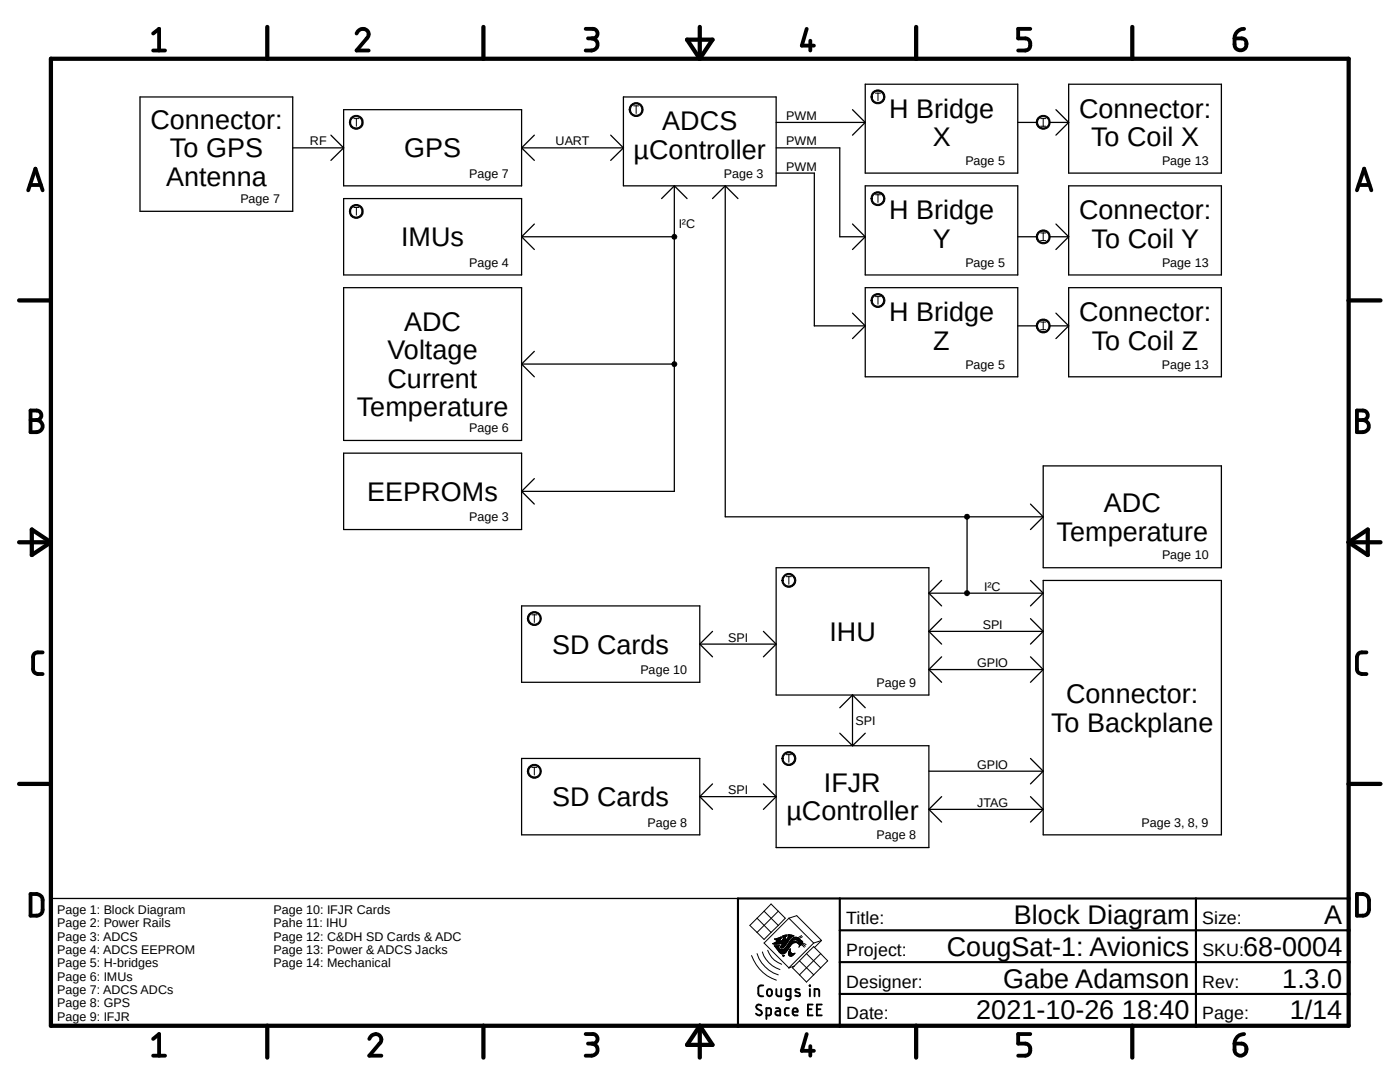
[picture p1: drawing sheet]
<svg xmlns="http://www.w3.org/2000/svg" width="279mm" height="216mm" viewBox="0 0 279 216" stroke-linecap="round" stroke-linejoin="round" font-family="sans-serif">
<path d="M3.4 3.1l272.6 209.7M276 3.1l-272.6 209.7" fill="none" stroke="#fff" stroke-width=".2"/>
<g fill="none" stroke="#000" stroke-width=".25">
<path d="M27.9 19.3h30.5v22.9h-30.5zM124.4 19.3h30.5v17.8h-30.5zM172.7 16.8h30.4v17.7h-30.4zM213.3 16.8h30.5v17.7h-30.5zM58.4 29.5h10.2M66 27l2.6 2.5M68.6 29.5l-2.6 2.5M68.6 21.9h35.5v15.2h-35.5zM68.6 39.6h35.5v15.3h-35.5zM104.1 29.5h20.3M104.1 29.5l2.5 2.5M106.6 27l-2.5 2.5"/>
<path d="M121.9 27l2.5 2.5M124.4 29.5l-2.5 2.5M134.6 37.1v60.9h-30.5M134.6 37.1l-2.6 2.5M134.6 37.1l2.5 2.5M144.7 37.1v66h63.5M144.7 37.1l-2.5 2.5M144.7 37.1l2.6 2.5M154.9 29.5h12.7v17.7h5.1M154.9 24.4h17.8M154.9 34.5h7.6v30.5h10.2M170.1 21.9l2.6 2.5"/>
<path d="M172.7 24.4l-2.6 2.6M172.7 37.1h30.4v17.8h-30.4zM203.1 24.4h3.8M209.5 24.4h3.8M210.7 21.9l2.6 2.5M213.3 24.4l-2.6 2.6M213.3 37.1h30.5v17.8h-30.5zM68.6 57.4h35.5v30.5h-35.5zM104.1 47.2h30.5M104.1 47.2l2.5 2.6M106.6 44.7l-2.5 2.5M170.1 44.7l2.6 2.5"/>
<path d="M172.7 47.2l-2.6 2.6M172.7 57.4h30.4v17.8h-30.4zM203.1 47.2h3.8M209.5 47.2h3.8M210.7 44.7l2.6 2.5M213.3 47.2l-2.6 2.6M213.3 57.4h30.5v17.8h-30.5zM104.1 72.6h30.5M104.1 72.6l2.5 2.6M106.6 70.1l-2.5 2.5M170.1 62.5l2.6 2.5M172.7 65l-2.6 2.6"/>
<path d="M203.1 65h3.8M209.5 65h3.8M210.7 62.5l2.6 2.5M213.3 65l-2.6 2.6M68.6 90.4h35.5v15.3h-35.5zM104.1 98l2.5 2.6M106.6 95.5l-2.5 2.5M208.2 93h35.6v20.3h-35.6zM154.9 113.3h30.5v25.4h-30.5zM185.4 118.4l2.5 2.5M185.4 118.4h22.8M187.9 115.8l-2.5 2.6"/>
<path d="M193 103.1v15.3M205.7 115.8l2.5 2.6M205.7 100.6l2.5 2.5M208.2 118.4l-2.5 2.5M208.2 103.1l-2.5 2.6M208.2 115.8h35.6v50.8h-35.6zM104.1 120.9h35.6v15.2h-35.6zM139.7 128.5l2.5 2.6M139.7 128.5h15.2M142.2 126l-2.5 2.5M152.4 126l2.5 2.5M154.9 128.5l-2.5 2.6"/>
<path d="M170.1 138.7v10.1M170.1 138.7l-2.5 2.5M170.1 138.7l2.6 2.5M185.4 126h22.8M185.4 126l2.5 2.5M185.4 133.6l2.5 2.5M185.4 133.6h22.8M187.9 123.4l-2.5 2.6M187.9 131.1l-2.5 2.5M205.7 123.4l2.5 2.6M205.7 131.1l2.5 2.5M208.2 126l-2.5 2.5"/>
<path d="M208.2 133.6l-2.5 2.5M104.1 151.3h35.6v15.3h-35.6zM139.7 159h15.2M139.7 159l2.5 2.5M142.2 156.4l-2.5 2.6M152.4 156.4l2.5 2.6M154.9 159l-2.5 2.5M154.9 148.8h30.5v20.3h-30.5zM167.6 146.3l2.5 2.5M172.7 146.3l-2.6 2.5M185.4 153.9h22.8M187.9 159l-2.5 2.5"/>
<path d="M205.7 159l2.5 2.5M205.7 151.3l2.5 2.6M208.2 153.9l-2.5 2.5M10.2 179.3h137.1M185.4 161.5h22.8M185.4 161.5l2.5 2.5M208.2 161.5l-2.5 2.5"/>
</g>
<g fill="#000">
<path d="M174.1 18.4a1.41 1.41 0 0 1 2.3 .1 1.41 1.41 0 0 1-.7 2.1 1.41 1.41 0 0 1-1.9-1.3h.3a1.14 1.14 0 0 1 1.5-1 1.14 1.14 0 0 1 .6 1.7 1.14 1.14 0 0 1-1.9 .1l-.2-.8h-.3z" fill-rule="evenodd"/>
<path d="M70 23.5a1.41 1.41 0 0 1 2.3 0 1.41 1.41 0 0 1-.7 2.2 1.41 1.41 0 0 1-1.9-1.3h.3a1.14 1.14 0 0 1 1.5-1.1 1.14 1.14 0 0 1 .6 1.8 1.14 1.14 0 0 1-1.9 0l-.2-.7h-.3z" fill-rule="evenodd"/>
<path d="M125.9 21a1.4 1.4 0 0 1 2.2 .1 1.4 1.4 0 0 1-.7 2.1 1.4 1.4 0 0 1-1.8-1.3h.2a1.13 1.13 0 0 1 1.5-1.1 1.13 1.13 0 0 1 .5 1.8 1.13 1.13 0 0 1-1.9-.3l-.1-.4h-.2z" fill-rule="evenodd"/>
<path d="M174.1 38.7a1.41 1.41 0 0 1 2.3 .1 1.41 1.41 0 0 1-.7 2.1 1.41 1.41 0 0 1-1.9-1.3h.3a1.15 1.15 0 0 1 1.7-.9 1.15 1.15 0 0 1 .2 1.9 1.15 1.15 0 0 1-1.9-.6v-.4h-.3z" fill-rule="evenodd"/>
<path d="M207.1 23.5a1.4 1.4 0 0 1 2.3 .1 1.4 1.4 0 0 1-.8 2.1 1.4 1.4 0 0 1-1.8-1.3h.3a1.15 1.15 0 0 1 1.5-1.1 1.15 1.15 0 0 1 .4 1.9 1.15 1.15 0 0 1-1.9-.4v-.4h-.3z" fill-rule="evenodd"/>
<path d="M70 41.3a1.41 1.41 0 0 1 2.3 0 1.41 1.41 0 0 1-.7 2.2 1.41 1.41 0 0 1-1.9-1.3h.3a1.15 1.15 0 0 1 1.7-1 1.15 1.15 0 0 1 .2 2 1.15 1.15 0 0 1-1.9-.6v-.4h-.3z" fill-rule="evenodd"/>
<path d="M134.2 46.9l.4-.2 .3 .2 .2 .3-.2 .4-.3 .2-.4-.2-.1-.4z" fill-rule="evenodd"/>
<path d="M174.1 59.1a1.41 1.41 0 0 1 2.3 0 1.41 1.41 0 0 1-.7 2.2 1.41 1.41 0 0 1-1.9-1.4h.3a1.15 1.15 0 0 1 1.6-.9 1.15 1.15 0 0 1 .2 1.9 1.15 1.15 0 0 1-1.8-.6v-.4h-.3z" fill-rule="evenodd"/>
<path d="M207.1 46.4a1.4 1.4 0 0 1 2.3 .1 1.4 1.4 0 0 1-.8 2.1 1.4 1.4 0 0 1-1.8-1.4h.3a1.15 1.15 0 0 1 1.5-1 1.15 1.15 0 0 1 .4 1.8 1.15 1.15 0 0 1-1.9-.3v-.5h-.3z" fill-rule="evenodd"/>
<path d="M134.2 72.3l.4-.2 .3 .2 .2 .3-.2 .4-.3 .2-.4-.2-.1-.4z" fill-rule="evenodd"/>
<path d="M207.1 64.1a1.39 1.39 0 0 1 2.3 .2 1.39 1.39 0 0 1-.8 2.1 1.39 1.39 0 0 1-1.8-1.4h.3a1.15 1.15 0 0 1 1.5-1.1 1.15 1.15 0 0 1 .4 1.9 1.15 1.15 0 0 1-1.9-.4v-.4h-.3z" fill-rule="evenodd"/>
<path d="M156.4 114.9a1.39 1.39 0 0 1 2.2 .2 1.39 1.39 0 0 1-.8 2.1 1.39 1.39 0 0 1-1.8-1.4h.3a1.15 1.15 0 0 1 1.7-.9 1.15 1.15 0 0 1 .2 1.9 1.15 1.15 0 0 1-1.9-.6v-.4h-.3l.1-.5z" fill-rule="evenodd"/>
<path d="M192.6 102.7l.4-.1 .3 .1 .2 .4-.2 .4-.3 .1-.4-.1-.1-.4z" fill-rule="evenodd"/>
<path d="M192.6 118l.4-.1 .3 .1 .2 .4-.2 .3-.3 .2-.4-.2-.1-.3z" fill-rule="evenodd"/>
<path d="M105.6 122.5a1.4 1.4 0 0 1 2.2 .2 1.4 1.4 0 0 1-.8 2.1 1.4 1.4 0 0 1-1.8-1.4h.3a1.15 1.15 0 0 1 1.6-1.1 1.15 1.15 0 0 1 .4 1.9 1.15 1.15 0 0 1-1.9-.4l-.1-.4h-.3z" fill-rule="evenodd"/>
<path d="M105.6 153a1.4 1.4 0 0 1 2.2 .2 1.4 1.4 0 0 1-.8 2.1 1.4 1.4 0 0 1-1.8-1.4h.3a1.15 1.15 0 0 1 1.6-1.1 1.15 1.15 0 0 1 .4 1.9 1.15 1.15 0 0 1-1.9-.4l-.1-.4h-.3z" fill-rule="evenodd"/>
<path d="M156.4 150.5a1.4 1.4 0 0 1 2.2 .1 1.4 1.4 0 0 1-.8 2.1 1.4 1.4 0 0 1-1.8-1.4h.3a1.15 1.15 0 0 1 1.7-.9 1.15 1.15 0 0 1 .2 1.9 1.15 1.15 0 0 1-1.9-.5v-.5h-.3z" fill-rule="evenodd"/>
</g>
<g fill="none" stroke="#000" stroke-width=".2">
<path d="M174.1 18.4a1.41 1.41 0 0 1 2.3 .1 1.41 1.41 0 0 1-.7 2.1 1.41 1.41 0 0 1-1.9-1.3h.3a1.14 1.14 0 0 1 1.5-1 1.14 1.14 0 0 1 .6 1.7 1.14 1.14 0 0 1-1.9 .1l-.2-.8h-.3zM174.7 18.6h1M175.2 18.6v1.5M70 23.5a1.41 1.41 0 0 1 2.3 0 1.41 1.41 0 0 1-.7 2.2 1.41 1.41 0 0 1-1.9-1.3h.3a1.14 1.14 0 0 1 1.5-1.1 1.14 1.14 0 0 1 .6 1.8 1.14 1.14 0 0 1-1.9 0l-.2-.7h-.3zM70.6 23.7h1M71.1 23.7v1.5M125.9 21a1.4 1.4 0 0 1 2.2 .1 1.4 1.4 0 0 1-.7 2.1 1.4 1.4 0 0 1-1.8-1.3h.2a1.13 1.13 0 0 1 1.5-1.1 1.13 1.13 0 0 1 .5 1.8 1.13 1.13 0 0 1-1.9-.3l-.1-.4h-.2zM126.4 21.1h1.1M127 21.1v1.5M174.1 38.7a1.41 1.41 0 0 1 2.3 .1 1.41 1.41 0 0 1-.7 2.1 1.41 1.41 0 0 1-1.9-1.3h.3a1.15 1.15 0 0 1 1.7-.9 1.15 1.15 0 0 1 .2 1.9 1.15 1.15 0 0 1-1.9-.6v-.4h-.3zM174.7 38.9h1M175.2 38.9v1.5"/>
<path d="M207.1 23.5a1.4 1.4 0 0 1 2.3 .1 1.4 1.4 0 0 1-.8 2.1 1.4 1.4 0 0 1-1.8-1.3h.3a1.15 1.15 0 0 1 1.5-1.1 1.15 1.15 0 0 1 .4 1.9 1.15 1.15 0 0 1-1.9-.4v-.4h-.3zM207.7 23.7h1M207.7 25.2h1M208.2 23.7v1.5M70 41.3a1.41 1.41 0 0 1 2.3 0 1.41 1.41 0 0 1-.7 2.2 1.41 1.41 0 0 1-1.9-1.3h.3a1.15 1.15 0 0 1 1.7-1 1.15 1.15 0 0 1 .2 2 1.15 1.15 0 0 1-1.9-.6v-.4h-.3zM70.6 41.4h1M71.1 41.4v1.5M134.2 46.9l.4-.2 .3 .2 .2 .3-.2 .4-.3 .2-.4-.2-.1-.4zM174.1 59.1a1.41 1.41 0 0 1 2.3 0 1.41 1.41 0 0 1-.7 2.2 1.41 1.41 0 0 1-1.9-1.4h.3a1.15 1.15 0 0 1 1.6-.9 1.15 1.15 0 0 1 .2 1.9 1.15 1.15 0 0 1-1.8-.6v-.4h-.3zM174.7 59.2h1M175.2 59.2v1.5M207.1 46.4a1.4 1.4 0 0 1 2.3 .1 1.4 1.4 0 0 1-.8 2.1 1.4 1.4 0 0 1-1.8-1.4h.3a1.15 1.15 0 0 1 1.5-1 1.15 1.15 0 0 1 .4 1.8 1.15 1.15 0 0 1-1.9-.3v-.5h-.3z"/>
<path d="M207.7 46.5h1M207.7 48h1M208.2 46.5v1.5M134.2 72.3l.4-.2 .3 .2 .2 .3-.2 .4-.3 .2-.4-.2-.1-.4zM207.1 64.1a1.39 1.39 0 0 1 2.3 .2 1.39 1.39 0 0 1-.8 2.1 1.39 1.39 0 0 1-1.8-1.4h.3a1.15 1.15 0 0 1 1.5-1.1 1.15 1.15 0 0 1 .4 1.9 1.15 1.15 0 0 1-1.9-.4v-.4h-.3zM207.7 64.3h1M207.7 65.8h1M208.2 64.3v1.5M156.4 114.9a1.39 1.39 0 0 1 2.2 .2 1.39 1.39 0 0 1-.8 2.1 1.39 1.39 0 0 1-1.8-1.4h.3a1.15 1.15 0 0 1 1.7-.9 1.15 1.15 0 0 1 .2 1.9 1.15 1.15 0 0 1-1.9-.6v-.4h-.3l.1-.5zM156.9 115.1h1M157.4 115.1v1.5M192.6 102.7l.4-.1 .3 .1 .2 .4-.2 .4-.3 .1-.4-.1-.1-.4z"/>
<path d="M192.6 118l.4-.1 .3 .1 .2 .4-.2 .3-.3 .2-.4-.2-.1-.3zM105.6 122.5a1.4 1.4 0 0 1 2.2 .2 1.4 1.4 0 0 1-.8 2.1 1.4 1.4 0 0 1-1.8-1.4h.3a1.15 1.15 0 0 1 1.6-1.1 1.15 1.15 0 0 1 .4 1.9 1.15 1.15 0 0 1-1.9-.4l-.1-.4h-.3zM106.1 122.7h1M106.6 122.7v1.5M105.6 153a1.4 1.4 0 0 1 2.2 .2 1.4 1.4 0 0 1-.8 2.1 1.4 1.4 0 0 1-1.8-1.4h.3a1.15 1.15 0 0 1 1.6-1.1 1.15 1.15 0 0 1 .4 1.9 1.15 1.15 0 0 1-1.9-.4l-.1-.4h-.3zM106.1 153.1h1M106.6 153.1v1.5M156.4 150.5a1.4 1.4 0 0 1 2.2 .1 1.4 1.4 0 0 1-.8 2.1 1.4 1.4 0 0 1-1.8-1.4h.3a1.15 1.15 0 0 1 1.7-.9 1.15 1.15 0 0 1 .2 1.9 1.15 1.15 0 0 1-1.9-.5v-.5h-.3zM156.9 150.6h1M157.4 150.6v1.5M150 190.7a7.9 7.9 0 0 0 4.9 4.9M151.1 190.3a6.6 6.6 0 0 0 4.2 4.2"/>
<path d="M151.1 186.1l1.4 1.4 1.4-1.4M151.1 183.2l2.8 2.9M152.1 189.9a5.5 5.5 0 0 0 3.6 3.6M152.5 181.8l1.4-1.4 2.8 2.8-1.4 1.5M152.5 181.8l-2.9 2.9 1.5 1.4M152.5 181.8l2.8 2.9M153.2 189.6a4.4 4.4 0 0 0 2.8 2.8M154.3 188.3h1.6M154.3 188.3h1.3M154.5 188.2l-.3 .1 .7 .1 1.3-.3-.3 .6M154.5 188.2h2.6M154.6 187.4h1.1"/>
<path d="M154.6 188.8h.7M154.7 188.1h2.4M154.7 188.9h.5M154.7 187.5h1M154.7 188.9l.7 1M154.8 189h.5M154.8 188h2.4M154.9 189.1h.4M154.9 187.3h.9M154.9 187.6h.8M154.9 189.2h.5M154.9 187.9l-.4 .3"/>
<path d="M154.9 187.9h2.3M155 187.8h.6M155 189.3h.5M155.1 189.4h.5M155.1 187.7h.6M155.2 189.6h2M155.2 187.2h.7M155.2 188.9l.1 .2M155.3 189.7h1.8M155.3 184.7l-1.4 1.4M155.3 181.8l-4.2 4.3M155.3 189.1l.5 .4"/>
<path d="M155.4 189.8h1.6M155.4 189.9h1.5M155.4 188.8l-.9-.1 .2 .2M155.4 189.9l.2 .2M155.5 188.7h.1M155.5 187.1h.4M155.5 190h1.3M155.5 188.7h-.3M155.5 188.7l-.3 .2M155.6 190.1a.7 .7 0 0 0 .9 .1M155.6 190.1h1.2M155.7 190.2h1"/>
<path d="M155.7 189h.7M155.7 188.9h.8M155.7 187h.2M155.8 188.8h.7M155.8 190.2h.7M155.8 189.1h.5M155.8 187.8h1.5M155.9 188.8h.7M155.9 186.9h.1M155.9 186.9l-.3 1 .6-.3M155.9 186.9l-1.3 .5 .6 .3-.3 .2M155.9 188.7h.8"/>
<path d="M156 188.6h.8M156 187.7h1.4M156 188.5h.8M156.1 188.4h.8M156.1 187.7h1.3M156.1 188.3h.8M156.2 188.3h.8M156.2 187.6h1.2M156.2 186.8h.7M156.2 186.8l.1 .3h.1l-.1 .3M156.2 187.5h.5M156.2 186.9h.6"/>
<path d="M156.3 190.8h.1M156.3 189.5h.9M156.3 187h.5M156.3 187.4l-.1 .2M156.3 187.4h.4M156.3 187.3h.4M156.3 187.2h.5M156.4 190.7l.1-.1-.2 .2M156.4 187.1h.4M156.4 189.4l-1.2 .1M156.4 189.4h.9M156.4 186.7l-.2 .1"/>
<path d="M156.4 186.7h.5M156.5 190.7h-.3l.2 .2M156.5 189.3h.9M156.7 189.2h.7M156.7 186.6h.3l-.1 .3h-.7M156.7 186.6l-.3 .1M156.7 186.6h.2M156.7 190.2h-.2M156.7 187.4l.1 .2 .1-.1M156.8 186.9l-.1 .5M156.8 189.1h.7M156.8 189h.7"/>
<path d="M156.8 190l-.1 .2M156.9 189l-.5 .4M156.9 188.9h.7M156.9 187.5h.6M157 188.8h.6M157 187.4h.6M157.1 188.2l-.7 .8a.51 .51 0 0 1-.7 0l.2-.3M157.1 188.8h.6M157.1 188.8l-.2 .2M157.1 187.3h.5M157.1 188.7h.7M157.1 189.7l-.3 .3"/>
<path d="M157.2 187.2l-.3 .3M157.2 188.6h.6M157.2 187.2h.5M157.2 188.5h.7M157.3 188.4h.7M157.3 187.8l-.2 .4M157.3 187.1h.5M157.3 186.7h1M157.3 186.6h.8M157.3 187.1l-.1 .1M157.3 187h.6M157.4 190.1v.5"/>
<path d="M157.4 190.4h1.1M157.4 190.3h1.1M157.4 190.2h.6M157.4 190.2h.5M157.4 188.3h.7M157.4 190.5h1M157.4 190.1h.4M157.4 190h.4M157.4 186.9h.8M157.4 188.3h.8M157.4 186.9h.6M157.4 183.2l5 5"/>
<path d="M157.4 183.2l-4.9 5 5 5M157.4 183.2l1.6-.5 5 5M157.4 190.6h.9M157.4 189.9h.3M157.4 186.8l-.1 .3M157.4 188.2h.9M157.5 189.8h.2M157.5 188.1h1.1M157.5 190.7h.7M157.5 189.7h.2M157.6 189.7h.1M157.6 188h1.4"/>
<path d="M157.6 189.6h.1M157.6 187.9h1.4M157.6 189.5h.1M157.6 187.8h1.2M157.7 190.8h.3M157.7 189.7v-.4l-.3 .8M157.7 189.7l.1 .3M157.7 189.4h.1M157.7 187.7l-.6 1.1M157.7 187.7h.4M157.8 190l.3 .3 .6-.1-.7 .6h-.3l-.3-.2M157.8 187.7h.3"/>
<path d="M157.9 187.6h.3M157.9 187.5h.4M158 187.4h1.6M158.2 186.9l-.5 .3-.4 .6M158.2 187.2h1.1M158.3 186.8h-1v-.3l1.2 .2-.3 .2M158.3 187.5l-.3 .2 .7 .1 .5 .4M158.3 187.1h.9M158.3 187.1a1.08 1.08 0 0 1 1.4 .4l.5 .4M158.3 187.1l-.6 .6M158.3 187.5h.5l.3 .2M158.5 190.2h.1"/>
<path d="M158.8 187.5h.8M159 187.6h.8M159 188.1l.2 .1M159.1 187.7h.8M159.1 187.7l.2 .2M159.2 188.2h.1M159.2 188.1a1.64 1.64 0 0 0-1.9 1.3l-.2 .3M159.2 187.7h.8M159.3 187.8h.8M159.3 188.2l.2 .3M159.3 188.2h.1M159.3 188.3h.8"/>
<path d="M159.3 187.9h.9M159.3 187.9l.1 .3M159.3 188h.8M159.4 188.3h.6M159.4 188.2h.7M159.4 188.1h.7M159.5 188.4h.5M159.5 188.8l-.1 .3M159.5 188.6h.3M159.5 188.5h.4M159.5 188.5l.1 .2M159.6 191.7l-1.4 1.4 1.4 1.4"/>
<path d="M159.6 191.7l2.8 2.8M159.6 188.8h.1M159.6 188.7h.1M159.6 188.7l-.1 .1M159.9 188.4l.6 .6M160 186.7l-.8 .5M160 188.4l-.4 .3M160.1 188.3l.6 .5M160.1 188.3l-.1 .1M160.1 188.1l.8 .4M160.1 186.9l-.7 .4h-1.3M160.2 187.9l-.1 .4"/>
<path d="M161 190.3l1.4-1.4 1.4 1.4M161 190.3l-1.4 1.4M161 190.3l2.8 2.8M162.4 188.2l-5 4.9 1.1-.3M163.8 190.3l1.4 1.4-4.2 4.3-1.4-1.5M163.8 190.3l-4.2 4.2M164 187.7l-1.6 .5M164 187.7l-1.4 1.4"/>
</g>
<g fill="none" stroke="#000" stroke-width=".85">
<path d="M10.2 11.7h259v193h-259zM53.3 5.4v6.3M96.5 5.4v6.3M137.1 7.9h5.1l-2.5 3.8zM139.7 5.4v6.3M182.8 5.4v6.3M226 5.4v6.3M3.8 59.9h6.4M269.2 59.9h6.3M3.8 108.2h6.4M6.3 105.7l3.9 2.5-3.9 2.5zM269.2 108.2h6.3"/>
<path d="M269.2 108.2l3.8-2.5v5zM3.8 156.4h6.4M269.2 156.4h6.3M53.3 204.7v6.3M96.5 204.7v6.3M139.7 204.7v6.3M139.7 204.7l2.5 3.8h-5.1zM182.8 204.7v6.3M226 204.7v6.3"/>
</g>
<g fill="none" stroke="#000" stroke-width=".76">
<path d="M30.6 6.7l1.1-.9v4.3M30.6 10.1h2.3M71.2 6.7a1.19 1.19 0 0 1 1.5-.9 1.19 1.19 0 0 1 .7 1.6l-2.2 2.7h2.4M116.9 5.8h1.4a.95 .95 0 0 1 1 .9 .95 .95 0 0 1-1 1h-1M118.1 7.7a1.21 1.21 0 0 1 1.2 1.2 1.21 1.21 0 0 1-1.2 1.2h-1.2M161 5.8l-1 3.3h2.4M161.7 8.1v2M205.6 5.8h-2.4v1.9h1.4a1.23 1.23 0 0 1 1 1.2 1.23 1.23 0 0 1-1 1.2h-1.4M246.4 7.7h1.4a1.21 1.21 0 0 1 .9 1.4 1.21 1.21 0 0 1-1.3 .9 1.09 1.09 0 0 1-1-1.2zM248.3 5.8a1.88 1.88 0 0 0-1.9 1.9M5.6 38l1.5-4.3 1.4 4.3M6 36.9h2.2"/>
<path d="M270.8 38l1.4-4.3 1.5 4.3M271.1 36.9h2.2M6.1 81.9h1.2a.95 .95 0 0 1 1 1 .95 .95 0 0 1-1 .9 1.21 1.21 0 0 1 1.2 1.2 1.21 1.21 0 0 1-1.2 1.2h-1.2zM6.1 83.8h1.2M270.8 81.9h1.2a.95 .95 0 0 1 1 1 .95 .95 0 0 1-1 .9 1.21 1.21 0 0 1 1.2 1.2 1.21 1.21 0 0 1-1.2 1.2h-1.2zM270.8 83.8h1.2M8.5 130.2h-1a.87 .87 0 0 0-.9 .9v2.4a.97 .97 0 0 0 .9 1h1M272.7 130.2h-.9a.94 .94 0 0 0-1 .9v2.4a.97 .97 0 0 0 1 1h.9M6.1 178.4a2.22 2.22 0 0 1 2.2 .5l.2 .7v1.9a1.13 1.13 0 0 1-1.2 1.2h-1.2zM270.8 178.4a2.07 2.07 0 0 1 2.2 .5l.2 .7v1.9a1.21 1.21 0 0 1-1.2 1.2h-1.2zM30.6 207.3l1.1-1v4.4M30.6 210.7h2.3"/>
<path d="M73.7 207.3a1.19 1.19 0 0 1 1.5-1 1.19 1.19 0 0 1 .7 1.7l-2.2 2.7h2.4M116.9 206.3h1.4a.95 .95 0 0 1 1 1 .95 .95 0 0 1-1 .9h-1M118.1 208.2a1.21 1.21 0 0 1 1.2 1.2 1.21 1.21 0 0 1-1.2 1.3h-1.2M161 206.3l-1 3.4h2.4M161.7 208.7v2M205.6 206.3h-2.4v1.9h1.4a1.23 1.23 0 0 1 1 1.2 1.23 1.23 0 0 1-1 1.3h-1.4M246.4 208.2h1.4a1.2 1.2 0 0 1 1 1.4 1.2 1.2 0 0 1-1.3 1 1.2 1.2 0 0 1-1.1-1.1zM248.3 206.3a1.88 1.88 0 0 0-1.9 1.9"/>
</g>
<path d="M167.6 179.3v25.4M238.7 179.3v25.4M269.2 179.3h-121.9v25.4M167.6 198.3h101.6M167.6 192h101.6M167.6 185.6h101.6" fill="none" stroke="#000" stroke-width=".42"/>
<g fill="none" stroke="#000" stroke-width=".38">
<path d="M152.3 196.6l-.7 .1-.3 .4 .1 1.4 .4 .3h.5M153.2 197.6a.49 .49 0 0 1 .5-.2 .49 .49 0 0 1 .4 .4v.5a.49 .49 0 0 1-.5 .5 .49 .49 0 0 1-.5-.5zM154.9 197.4v1l.4 .4h.6v-1.4M157.8 198.8h-.6l-.3-.2-.1-.9 .2-.3h.8v1.7l-.4 .4h-.5M159.6 197.4a.61 .61 0 0 0-.9 .2l.2 .4 .6 .2 .2 .3a.63 .63 0 0 1-1 .2M161.6 196.6l.1 .1zM161.6 197.4v1.4M162.6 198.8v-1.4h.6l.2 .1 .1 1.3M151.9 200.6a.6 .6 0 0 0-1 .3l.3 .4 .6 .4a.57 .57 0 0 1-.1 .9 .57 .57 0 0 1-.8-.3M153 202.6h.5l.3-.2 .1-.9-.2-.3h-.7v2.1M154.9 201.2h.6l.2 .3v1.1h-.5a.42 .42 0 0 1-.5-.4 .42 .42 0 0 1 .5-.4h.5M157.4 201.2h-.6l-.2 .3 .1 .9 .3 .2h.4"/>
<path d="M158.2 201.9h1a.51 .51 0 0 0-.4-.7 .51 .51 0 0 0-.6 .4l.1 .8 .3 .2h.6M161.2 201.4h.8M162.2 200.4h-1v2.2h1M163 201.4h.7M164 200.4h-1v2.2h1"/>
</g>
<g font-size="5.4">
<text x="177.5" y="23.5">H Bridge</text>
<text x="215.4" y="23.5">Connector:</text>
<text x="30" y="25.7">Connector:</text>
<text x="132.2" y="26">ADCS</text>
<text x="186.1" y="29.2">X</text>
<text x="217.8" y="29.2">To Coil X</text>
<text x="33.9" y="31.4">To GPS</text>
<text x="80.6" y="31.4">GPS</text>
<text x="126.4" y="31.7">µController</text>
<text x="33.1" y="37.1">Antenna</text>
<text x="177.5" y="43.7">H Bridge</text>
<text x="215.4" y="43.7">Connector:</text>
<text x="80.1" y="49.1">IMUs</text>
<text x="186.2" y="49.4">Y</text>
<text x="217.8" y="49.4">To Coil Y</text>
<text x="80.6" y="66">ADC</text>
<text x="177.5" y="64.1">H Bridge</text>
<text x="215.4" y="64.1">Connector:</text>
<text x="77.3" y="71.7">Voltage</text>
<text x="186.3" y="69.8">Z</text>
<text x="217.9" y="69.8">To Coil Z</text>
<text x="77.3" y="77.4">Current</text>
<text x="71.2" y="83.1">Temperature</text>
<text x="73.3" y="99.9">EEPROMs</text>
<text x="210.9" y="107.9">Temperature</text>
<text x="220.3" y="102.2">ADC</text>
<text x="110.2" y="130.4">SD Cards</text>
<text x="165.5" y="127.9">IHU</text>
<text x="212.8" y="140.2">Connector:</text>
<text x="209.8" y="146">To Backplane</text>
<text x="110.2" y="160.9">SD Cards</text>
<text x="164.4" y="158">IFJR</text>
<text x="156.9" y="163.7">µController</text>
<text x="202.4" y="184.4">Block Diagram</text>
<text x="264.3" y="184.4">A</text>
<text x="189" y="190.7">CougSat-1: Avionics</text>
<text x="248.1" y="190.7">68-0004</text>
<text x="200.2" y="197.1">Gabe Adamson</text>
<text x="255.9" y="197.1">1.3.0</text>
<text x="194.8" y="203.4">2021-10-26 18:40</text>
<text x="257.4" y="203.4">1/14</text>
</g>
<g font-size="3.6">
<text x="168.9" y="184.4">Title:</text>
<text x="239.9" y="184.4">Size:</text>
<text x="168.9" y="190.7">Project:</text>
<text x="240" y="190.7">SKU:</text>
<text x="168.9" y="197.1">Designer:</text>
<text x="239.9" y="197.1">Rev:</text>
<text x="168.9" y="203.4">Date:</text>
<text x="239.9" y="203.4">Page:</text>
</g>
<g font-size="2.5">
<text x="156.9" y="23.9">PWM</text>
<text x="61.8" y="29">RF</text>
<text x="110.9" y="29">UART</text>
<text x="156.9" y="29">PWM</text>
<text x="93.6" y="35.4">Page 7</text>
<text x="144.4" y="35.4">Page 3</text>
<text x="156.9" y="34">PWM</text>
<text x="192.7" y="32.9">Page 5</text>
<text x="231.9" y="32.9">Page 13</text>
<text x="48" y="40.5">Page 7</text>
<text x="135.5" y="45.6">I²C</text>
<text x="93.6" y="53.2">Page 4</text>
<text x="192.7" y="53.2">Page 5</text>
<text x="231.9" y="53.2">Page 13</text>
<text x="192.7" y="73.5">Page 5</text>
<text x="231.9" y="73.5">Page 13</text>
<text x="93.6" y="86.2">Page 6</text>
<text x="93.6" y="104">Page 3</text>
<text x="231.9" y="111.6">Page 10</text>
<text x="196.4" y="117.9">I²C</text>
<text x="196.1" y="125.5">SPI</text>
<text x="145.3" y="128">SPI</text>
<text x="127.8" y="134.5">Page 10</text>
<text x="174.9" y="137">Page 9</text>
<text x="195" y="133.1">GPIO</text>
<text x="170.7" y="144.7">SPI</text>
<text x="195" y="153.4">GPIO</text>
<text x="145.3" y="158.5">SPI</text>
<text x="195" y="161">JTAG</text>
<text x="129.2" y="164.9">Page 8</text>
<text x="174.9" y="167.5">Page 8</text>
<text x="227.8" y="164.9">Page 3, 8, 9</text>
<text x="11.4" y="182.3">Page 1: Block Diagram</text>
<text x="11.4" y="185">Page 2: Power Rails</text>
<text x="54.6" y="182.3">Page 10: IFJR Cards</text>
<text x="54.6" y="185">Pahe 11: IHU</text>
<text x="11.4" y="187.7">Page 3: ADCS</text>
<text x="11.4" y="190.3">Page 4: ADCS EEPROM</text>
<text x="54.6" y="187.7">Page 12: C&amp;DH SD Cards &amp; ADC</text>
<text x="54.6" y="190.3">Page 13: Power &amp; ADCS Jacks</text>
<text x="11.4" y="193">Page 5: H-bridges</text>
<text x="11.4" y="195.7">Page 6: IMUs</text>
<text x="54.6" y="193">Page 14: Mechanical</text>
<text x="11.4" y="198.3">Page 7: ADCS ADCs</text>
<text x="11.4" y="201">Page 8: GPS</text>
<text x="11.4" y="203.7">Page 9: IFJR</text>
</g>
</svg>
